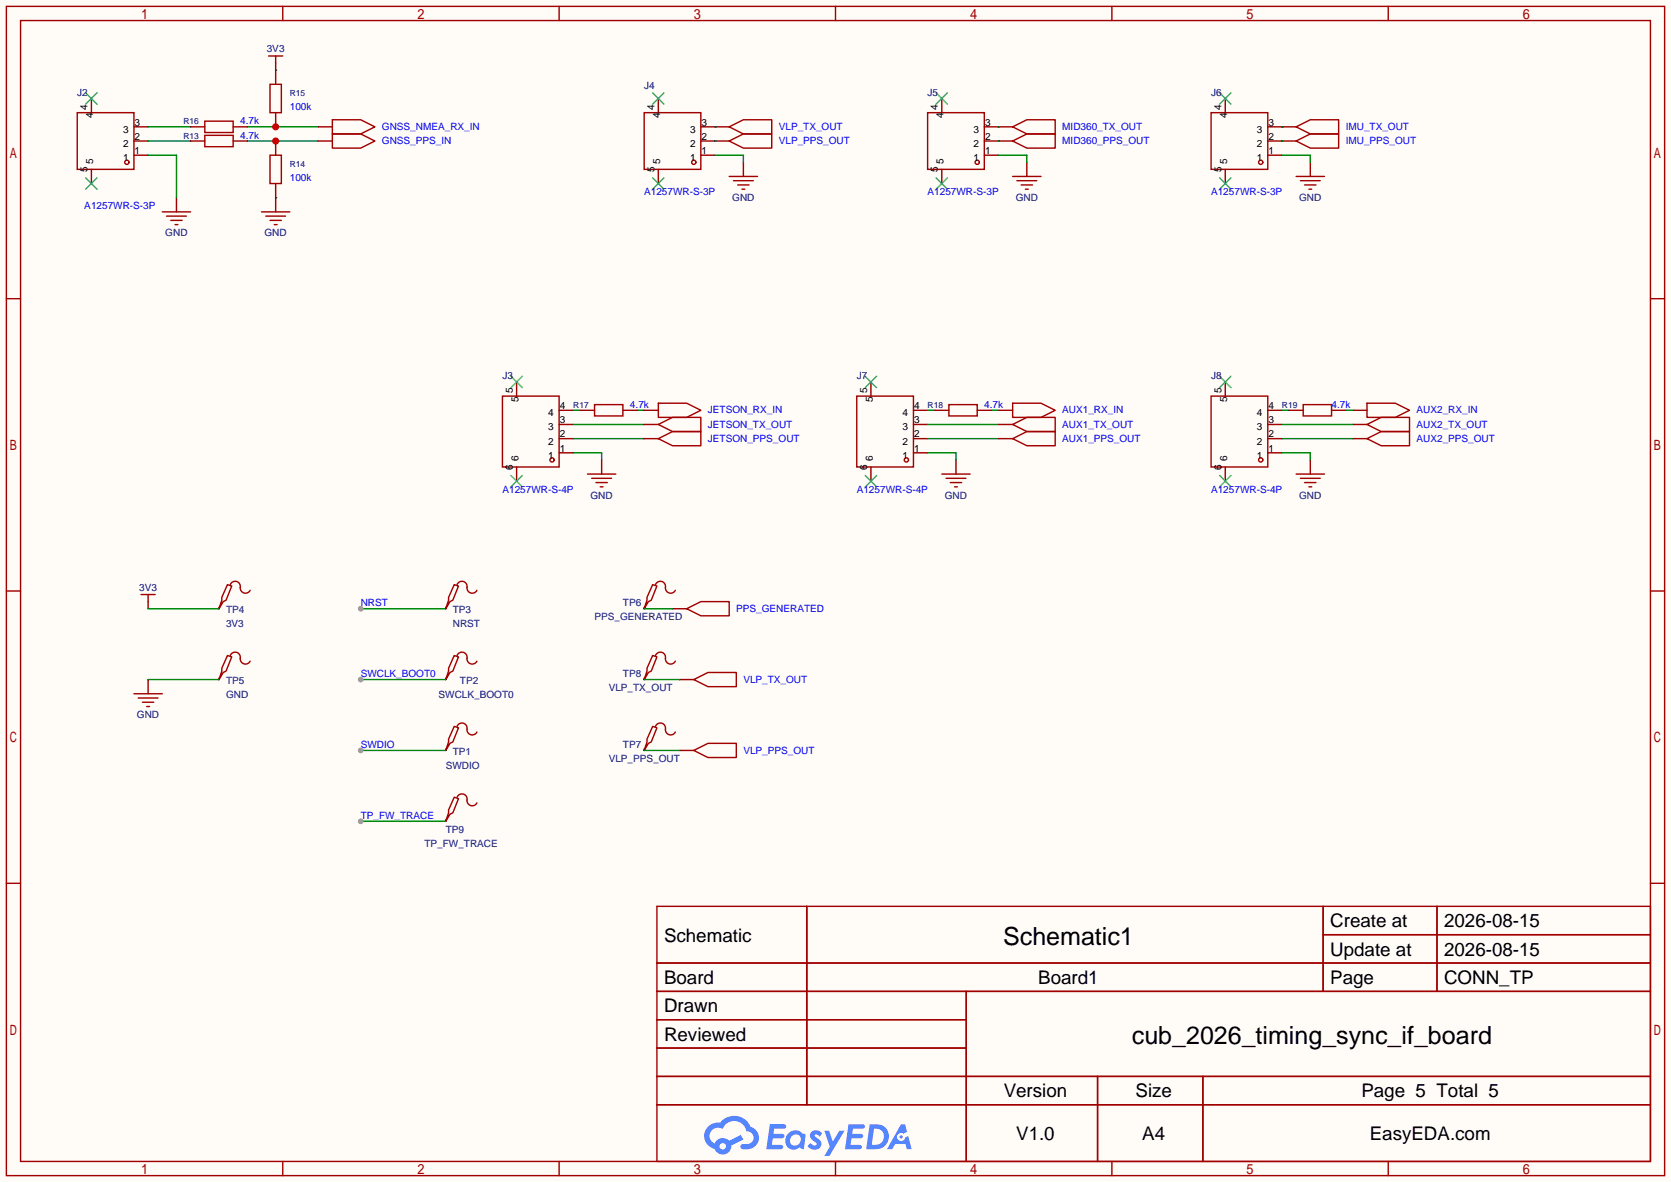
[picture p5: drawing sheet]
<svg xmlns="http://www.w3.org/2000/svg" width="299mm" height="212mm" viewBox="0 0 299 212" stroke-linecap="round" stroke-linejoin="round" font-family="sans-serif">
<path d="M0 0h299.5v211.8h-299.5z" fill="#fffcf7"/>
<g fill="none" stroke="#a10000" stroke-width=".25">
<path d="M1.1 1.1h297.2v209.6h-297.2zM3.7 3.7h292.1v204.5h-292.1zM50.7 1.1v2.6M100.2 1.1v2.6M149.7 1.1v2.6M199.3 1.1v2.6M248.8 1.1v2.6M1.1 53.5h2.6M295.8 53.5h2.5M1.1 105.9h2.6M295.8 105.9h2.5M1.1 158.3h2.6"/>
<path d="M295.8 158.3h2.5M117.7 162.4h178.1v45.8h-178.1zM117.7 172.6h178.1M117.7 177.7h178.1M144.6 162.4v35.6M173.2 177.7v30.5M237.1 162.4v15.3M237.1 167.5h58.7M257.5 162.4v15.3M117.7 182.8h55.5M117.7 192.9h178.1M117.7 187.8h55.5"/>
<path d="M117.7 198h178.1M196.7 192.9v15.3M215.6 192.9v15.3M50.7 208.2v2.5M100.2 208.2v2.5M149.7 208.2v2.5M199.3 208.2v2.5M248.8 208.2v2.5"/>
</g>
<g fill="#5487ff">
<path d="M145.5 202.8a1.3 1.3 0 0 1 1.8 .3l-.4 .6a.54 .54 0 0 0-.9-.2l.1 .2a1.58 1.58 0 0 1 1.1 1.6 1.43 1.43 0 0 1-2.5 .1l.5-.6a.64 .64 0 0 0 .5 .5 .64 .64 0 0 0 .7-.3l-.2-.2a1.6 1.6 0 0 1-1-1.6z"/>
<path d="M147.7 202.7h.9l.7 1.9 1.1-1.9h.9l-2.7 4.5h-.9l1-1.7z"/>
<path d="M138 201.5h1.6a1.31 1.31 0 0 1 1.2 .2 .4 .4 0 0 1-.3 .6h-1.8l-.1 .9h1.6a.4 .4 0 0 1 .4 .4 .4 .4 0 0 1-.4 .4h-1.7l-.2 1.2h.8a1.23 1.23 0 0 1 1.2 .2 .39 .39 0 0 1-.3 .6h-2.7z"/>
<path d="M152.1 201.5h1.6a1.32 1.32 0 0 1 1.3 .2 .39 .39 0 0 1-.4 .6h-1.7l-.2 .9h1.7a.4 .4 0 0 1 .3 .4 .4 .4 0 0 1-.4 .4h-1.7l-.2 1.2h.8a1.23 1.23 0 0 1 1.2 .2 .39 .39 0 0 1-.3 .6h-2.7z"/>
<path d="M161.5 201.5h.7l.4 1.3-.7 .4a.75 .75 0 0 0-1.1 .3 .75 .75 0 0 0 .5 1 .75 .75 0 0 0 .9-.6l.6-.3 .6 2.4h-.9l-.2-1h-1.9l-.5 1h-.9z"/>
<path d="M155.9 201.5l-.7 4.5h1.5a2.27 2.27 0 0 0 2.6-2.3 2.27 2.27 0 0 0-2.7-2.2zM156.6 202.3a1.5 1.5 0 0 1 1.8 1.5 1.5 1.5 0 0 1-1.9 1.4h-.3z"/>
<path d="M141.3 203.1a1.62 1.62 0 0 0-.4 2.1 1.62 1.62 0 0 0 2 .7l.4-.3 .3 .3 .5 .1 .3-2.5-.2-.3h-.4a1.58 1.58 0 0 0-2.5-.1zM141.9 203.6a.98 .98 0 0 1 1.5 .2 .98 .98 0 0 1-.6 1.5 .94 .94 0 0 1-1.2-.4 .94 .94 0 0 1 .3-1.3z"/>
<path d="M126.9 201.9a2.37 2.37 0 0 0 1.2 4 1.54 1.54 0 0 0 1.7 1 1.54 1.54 0 0 0 1.3-1.6l2.1-1.1-.5-.8-2 1.1a1.57 1.57 0 0 0-2.6 .4 1.5 1.5 0 0 1-.8-2.1 1.5 1.5 0 0 1 2.2-.5 2.23 2.23 0 0 1 2.3-1.4 2.23 2.23 0 0 1 2 1.8 1.16 1.16 0 0 1 1.2 1.1 1.16 1.16 0 0 1-1 1.3h-.7a.47 .47 0 0 0-.6 .3 .47 .47 0 0 0 .4 .6 2.23 2.23 0 0 0 2.3-.7 2.23 2.23 0 0 0 .4-2.3 2.16 2.16 0 0 0-1.3-1.1 3.2 3.2 0 0 0-5.4-.7l-1.2 .1zM129 205.4a.58 .58 0 0 1 1.1 0 .58 .58 0 0 1-1.1 0z"/>
<circle cx="161.5" cy="203.8" r=".28"/>
</g>
<g fill="none" stroke="#a10000" stroke-width=".25">
<path d="M48.1 10h2.6M49.4 10v1.3M13.8 20.2h10.2v10.2h-10.2zM115.4 20.2h10.2v10.2h-10.2zM166.2 20.2h10.2v10.2h-10.2zM217 20.2h10.2v10.2h-10.2zM90 71h10.2v12.7h-10.2zM153.5 71h10.2v12.7h-10.2zM217 71h10.2v12.7h-10.2zM25.3 106.6h2.5M26.5 106.6v1.2"/>
<circle cx="22.7" cy="29.1" r=".38"/>
<circle cx="124.3" cy="29.1" r=".38"/>
<circle cx="175.1" cy="29.1" r=".38"/>
<circle cx="225.9" cy="29.1" r=".38"/>
<circle cx="98.9" cy="82.4" r=".38"/>
<circle cx="162.4" cy="82.4" r=".38"/>
<circle cx="225.9" cy="82.4" r=".38"/>
</g>
<g fill="none" stroke="#870000" stroke-width=".25">
<path d="M16.4 17.7v2.5M49.4 11.3v1.3M118 17.7v2.5M168.8 17.7v2.5M219.6 17.7v2.5M16.4 30.4v2.5M24 27.8h2.5M24 25.3h2.5M24 22.7h2.5M118 30.4v2.5M125.6 27.8h2.5M125.6 25.3h2.5"/>
<path d="M125.6 22.7h2.5M168.8 30.4v2.5M176.4 27.8h2.5M176.4 25.3h2.5M176.4 22.7h2.5M219.6 30.4v2.5M227.2 27.8h2.5M227.2 25.3h2.5M227.2 22.7h2.5M92.6 68.5v2.5M100.2 78.6h2.5M100.2 76.1h2.5"/>
<path d="M100.2 73.5h2.5M156.1 68.5v2.5M163.7 78.6h2.5M163.7 76.1h2.5M163.7 73.5h2.5M219.6 68.5v2.5M227.2 78.6h2.5M227.2 76.1h2.5M227.2 73.5h2.5M92.6 83.7v2.5M100.2 81.2h2.5M156.1 83.7v2.5"/>
<path d="M163.7 81.2h2.5M219.6 83.7v2.5M227.2 81.2h2.5M26.5 107.8v1.3"/>
</g>
<g fill="none" stroke="#3c3" stroke-width=".25">
<path d="M15.4 16.6l2 2.1M17.4 16.6l-2 2.1M117 16.6l2 2.1M119 16.6l-2 2.1M167.8 16.6l2 2.1M169.8 16.6l-2 2.1M218.6 16.6l2 2.1M220.6 16.6l-2 2.1M15.4 31.9l2 2M17.4 31.9l-2 2M117 31.9l2 2M119 31.9l-2 2"/>
<path d="M167.8 31.9l2 2M169.8 31.9l-2 2M218.6 31.9l2 2M220.6 31.9l-2 2M91.6 67.4l2 2.1M93.6 67.4l-2 2.1M155.1 67.4l2 2.1M157.1 67.4l-2 2.1M218.6 67.4l2 2.1M220.6 67.4l-2 2.1M91.6 85.2l2 2M93.6 85.2l-2 2"/>
<path d="M155.1 85.2l2 2M157.1 85.2l-2 2M218.6 85.2l2 2M220.6 85.2l-2 2"/>
</g>
<path d="M64.6 109.1h15.3" fill="none" stroke="#008700" stroke-width=".25"/>
<circle cx="64.6" cy="109.1" r=".51" fill="#999"/>
<g fill="none" stroke="#870000" stroke-width=".25">
<path d="M31.6 35.4v2.6M49.4 35.4v2.6M57 22.7h2.6M57 25.3h2.6M128.1 22.7h2.6M128.1 25.3h2.6M133.2 29.1v2.5M178.9 22.7h2.6M178.9 25.3h2.6M184 29.1v2.5M229.7 22.7h2.6M229.7 25.3h2.6"/>
<path d="M234.8 29.1v2.5M115.4 78.6h2.6M115.4 76.1h2.6M115.4 73.5h2.6M178.9 78.6h2.6M178.9 76.1h2.6M178.9 73.5h2.6M242.4 78.6h2.6M242.4 76.1h2.6M242.4 73.5h2.6M107.8 82.4v2.6M171.3 82.4v2.6"/>
<path d="M234.8 82.4v2.6M39.2 108.8v.3M79.9 108.8v.3M115.4 108.8v.3M120.5 109.1h2.6M26.5 121.8v2.5M39.2 121.5v.3M79.9 121.5v.3M79.9 134.2v.3M115.4 121.5v.3M115.4 134.2v.3M121.8 134.5h2.5"/>
<path d="M121.8 121.8h2.5M79.9 146.9v.3"/>
</g>
<g fill="none" stroke="#a10000" stroke-width=".25">
<path d="M29.1 38h5.1M29.8 38.7h3.6M30.6 39.5h2M46.9 38h5M47.6 38.7h3.6M48.4 39.5h2M59.6 21.5h5l2.6 1.2-2.6 1.3h-5zM59.6 24h5l2.6 1.3-2.6 1.2h-5zM130.7 25.3l2.5-1.3h5.1v2.5h-5.1zM130.7 22.7l2.5-1.2h5.1v2.5h-5.1zM130.7 31.6h5.1M131.4 32.4h3.6"/>
<path d="M132.2 33.1h2M133 33.9h.5M181.5 25.3l2.5-1.3h5.1v2.5h-5.1zM181.5 22.7l2.5-1.2h5.1v2.5h-5.1zM181.5 31.6h5.1M182.2 32.4h3.6M183 33.1h2M183.8 33.9h.5M232.3 25.3l2.5-1.3h5.1v2.5h-5.1zM232.3 22.7l2.5-1.2h5.1v2.5h-5.1zM232.3 31.6h5.1M233 32.4h3.6"/>
<path d="M233.8 33.1h2M234.6 33.9h.5M31.4 40.3h.5M49.1 40.3h.6M118 78.6l2.5-1.3h5.1v2.6h-5.1zM118 76.1l2.5-1.3h5.1v2.5h-5.1zM118 72.3h5.1l2.5 1.2-2.5 1.3h-5.1zM181.5 78.6l2.5-1.3h5.1v2.6h-5.1zM181.5 76.1l2.5-1.3h5.1v2.5h-5.1zM181.5 72.3h5.1l2.5 1.2-2.5 1.3h-5.1zM245 78.6l2.5-1.3h5.1v2.6h-5.1zM245 76.1l2.5-1.3h5.1v2.5h-5.1z"/>
<path d="M245 72.3h5.1l2.5 1.2-2.5 1.3h-5.1zM105.3 85h5.1M106 85.7h3.6M106.8 86.5h2M107.6 87.2h.5M168.8 85h5.1M169.5 85.7h3.6M170.3 86.5h2M171.1 87.2h.5M232.3 85h5.1M233 85.7h3.6M233.8 86.5h2"/>
<path d="M234.6 87.2h.5M40.8 104.8l.7 .2-1 2.6-.5 .2-.8 1.3 .6-1.5v-.5zM40.8 117.5l.7 .2-1 2.6-.5 .2-.8 1.3 .6-1.5v-.5zM41.3 104.8a.93 .93 0 0 1 1.1-.6 .93 .93 0 0 1 .7 1.1 .94 .94 0 0 0 .6 1 .94 .94 0 0 0 1.1-.5M41.3 117.5a.93 .93 0 0 1 1.1-.6 .93 .93 0 0 1 .7 1.1 .94 .94 0 0 0 .6 1 .94 .94 0 0 0 1.1-.5M81.4 117.5l.8 .2-1 2.6-.6 .2-.7 1.3 .5-1.5v-.5zM81.4 104.8l.8 .2-1 2.6-.6 .2-.7 1.3 .5-1.5v-.5zM81.9 117.5a.93 .93 0 0 1 1.1-.6 .93 .93 0 0 1 .7 1.1 .94 .94 0 0 0 .7 1 .94 .94 0 0 0 1.1-.5M81.9 104.8a.93 .93 0 0 1 1.1-.6 .93 .93 0 0 1 .7 1.1 .94 .94 0 0 0 .7 1 .94 .94 0 0 0 1.1-.5M117 104.8l.7 .2-1 2.6-.5 .2-.8 1.3 .6-1.5v-.5zM117 117.5l.7 .2-1 2.6-.5 .2-.8 1.3 .6-1.5v-.5zM117.5 104.8a.93 .93 0 0 1 1.1-.6 .93 .93 0 0 1 .7 1.1 .94 .94 0 0 0 .6 1 .94 .94 0 0 0 1.1-.5"/>
<path d="M117.5 117.5a.93 .93 0 0 1 1.1-.6 .93 .93 0 0 1 .7 1.1 .94 .94 0 0 0 .6 1 .94 .94 0 0 0 1.1-.5M123.1 109.1l2.5-1.3h5.1v2.6h-5.1zM24 124.3h5.1M24.8 125.1h3.5M25.5 125.9h2.1M26.3 126.6h.5M81.4 130.2l.8 .2-1 2.6-.6 .2-.7 1.3 .5-1.5v-.5zM81.9 130.2a.93 .93 0 0 1 1.1-.6 .93 .93 0 0 1 .7 1.1 .94 .94 0 0 0 .7 1 .94 .94 0 0 0 1.1-.5M117 130.2l.7 .2-1 2.6-.5 .2-.8 1.3 .6-1.5v-.5zM117.5 130.2a.93 .93 0 0 1 1.1-.6 .93 .93 0 0 1 .7 1.1 .94 .94 0 0 0 .6 1 .94 .94 0 0 0 1.1-.5M124.3 134.5l2.6-1.3h5.1v2.6h-5.1zM124.3 121.8l2.6-1.3h5.1v2.6h-5.1z"/>
<path d="M81.4 142.9l.8 .2-1 2.6-.6 .2-.7 1.3 .5-1.5v-.5zM81.9 142.9a.93 .93 0 0 1 1.1-.6 .93 .93 0 0 1 .7 1.1 .94 .94 0 0 0 .7 1 .94 .94 0 0 0 1.1-.5"/>
</g>
<g fill="none" stroke="#008700" stroke-width=".25">
<path d="M49.4 12.6h.1M26.5 27.8h5.1v7.6M26.5 25.3h7.7M26.5 22.7h7.7M44.3 25.3h12.7M44.3 22.7h12.7M49.4 35.4h.1M128.1 25.3h.1M128.1 22.7h.1M128.1 27.8h5.1v1.3M178.9 25.3h.1M178.9 22.7h.1"/>
<path d="M178.9 27.8h5.1v1.3M229.7 25.3h.1M229.7 22.7h.1M229.7 27.8h5.1v1.3M102.7 78.6h12.7M102.7 76.1h12.7M102.7 73.5h1.3M114.2 73.5h1.2M166.2 78.6h12.7M166.2 76.1h12.7M166.2 73.5h1.3M177.7 73.5h1.2"/>
<path d="M229.7 78.6h12.7M229.7 76.1h12.7M229.7 73.5h1.3M241.2 73.5h1.2M102.7 81.2h5.1v1.2M166.2 81.2h5.1v1.2M229.7 81.2h5.1v1.2M26.5 109.1h12.7M115.4 109.1h5.1M26.5 121.8h12.7M64.6 121.8h15.3M115.4 121.8h6.4"/>
<path d="M115.4 134.5h6.4"/>
</g>
<circle cx="64.6" cy="121.8" r=".51" fill="#999"/>
<path d="M64.6 134.5h15.3" fill="none" stroke="#008700" stroke-width=".25"/>
<circle cx="64.6" cy="134.5" r=".51" fill="#999"/>
<path d="M64.6 147.2h15.3" fill="none" stroke="#008700" stroke-width=".25"/>
<circle cx="64.6" cy="147.2" r=".51" fill="#999"/>
<path d="M34.2 25.3h2.5M34.2 22.7h2.5M41.8 25.3h2.5M41.8 22.7h2.5M49.4 25.3v2.5M104 73.5h2.6M111.6 73.5h2.6M167.5 73.5h2.6M175.1 73.5h2.6M231 73.5h2.6M238.6 73.5h2.6" fill="none" stroke="#870000" stroke-width=".25"/>
<path d="M36.7 24.3h5.1v2h-5.1zM36.7 21.7h5.1v2h-5.1zM106.6 72.5h5v2h-5zM170.1 72.5h5v2h-5zM233.6 72.5h5v2h-5z" fill="none" stroke="#a10000" stroke-width=".25"/>
<circle cx="49.4" cy="25.3" r=".63" fill="#c00"/>
<path d="M49.4 12.6v2.5M49.4 20.2v2.5M49.4 32.9v2.5" fill="none" stroke="#870000" stroke-width=".25"/>
<path d="M48.4 27.8h2v5.1h-2z" fill="none" stroke="#a10000" stroke-width=".25"/>
<circle cx="49.4" cy="22.7" r=".63" fill="#c00"/>
<path d="M48.4 15.1h2v5.1h-2z" fill="none" stroke="#a10000" stroke-width=".25"/>
<g font-size="4.5">
<text x="179.8" y="169.3">Schematic1</text>
<text x="202.8" y="187.1">cub_2026_timing_sync_if_board</text>
</g>
<g font-size="3.4">
<text x="238.4" y="166.2">Create at</text>
<text x="258.8" y="166.2">2026-08-15</text>
<text x="119" y="168.7">Schematic</text>
<text x="238.4" y="171.3">Update at</text>
<text x="258.8" y="171.3">2026-08-15</text>
<text x="119" y="176.4">Board</text>
<text x="186.1" y="176.4">Board1</text>
<text x="238.4" y="176.4">Page</text>
<text x="258.8" y="176.4">CONN_TP</text>
<text x="119" y="181.4">Drawn</text>
<text x="119" y="186.5">Reviewed</text>
<text x="179.9" y="196.7">Version</text>
<text x="203.5" y="196.7">Size</text>
<text x="244" y="196.7">Page 5 Total 5</text>
<text x="182.1" y="204.3">V1.0</text>
<text x="204.7" y="204.3">A4</text>
<text x="245.5" y="204.3">EasyEDA.com</text>
</g>
<g font-size="1.8" fill="#000080">
<text x="47.8" y="9.3">3V3</text>
<text x="13.8" y="17.2">J2</text>
<text x="115.4" y="15.9">J4</text>
<text x="166.2" y="17.2">J5</text>
<text x="217" y="17.2">J6</text>
<text x="131.2" y="36">GND</text>
<text x="182" y="36">GND</text>
<text x="232.8" y="36">GND</text>
<text x="29.6" y="42.4">GND</text>
<text x="47.4" y="42.4">GND</text>
<text x="90" y="68">J3</text>
<text x="153.5" y="68">J7</text>
<text x="217" y="68">J8</text>
<text x="105.8" y="89.3">GND</text>
<text x="169.3" y="89.3">GND</text>
<text x="232.8" y="89.3">GND</text>
<text x="24.9" y="105.9">3V3</text>
<text x="40.5" y="109.9">TP4</text>
<text x="40.5" y="112.5">3V3</text>
<text x="81.2" y="109.9">TP3</text>
<text x="81.2" y="112.5">NRST</text>
<text x="106.6" y="111.2">PPS_GENERATED</text>
<text x="111.6" y="108.6">TP6</text>
<text x="40.5" y="122.6">TP5</text>
<text x="40.5" y="125.2">GND</text>
<text x="78.6" y="125.2">SWCLK_BOOT0</text>
<text x="82.4" y="122.6">TP2</text>
<text x="109.1" y="123.9">VLP_TX_OUT</text>
<text x="111.6" y="121.3">TP8</text>
<text x="24.5" y="128.7">GND</text>
<text x="79.9" y="137.9">SWDIO</text>
<text x="81.2" y="135.3">TP1</text>
<text x="109.1" y="136.6">VLP_PPS_OUT</text>
<text x="111.6" y="134">TP7</text>
<text x="79.9" y="149.3">TP9</text>
<text x="76.1" y="151.8">TP_FW_TRACE</text>
</g>
<g font-size="1.8">
<text x="15.7" y="19.7" transform="rotate(-90 15.7 19.7)">4</text>
<text x="16.7" y="21.2" transform="rotate(-90 16.7 21.2)">4</text>
<text x="22.1" y="23.8">3</text>
<text x="24.1" y="22.5">3</text>
<text x="117.3" y="19.7" transform="rotate(-90 117.3 19.7)">4</text>
<text x="118.3" y="21.2" transform="rotate(-90 118.3 21.2)">4</text>
<text x="123.7" y="23.8">3</text>
<text x="125.7" y="22.5">3</text>
<text x="168.1" y="19.7" transform="rotate(-90 168.1 19.7)">4</text>
<text x="169.1" y="21.2" transform="rotate(-90 169.1 21.2)">4</text>
<text x="174.5" y="23.8">3</text>
<text x="176.5" y="22.5">3</text>
<text x="218.9" y="19.7" transform="rotate(-90 218.9 19.7)">4</text>
<text x="219.9" y="21.2" transform="rotate(-90 219.9 21.2)">4</text>
<text x="225.3" y="23.8">3</text>
<text x="227.3" y="22.5">3</text>
<text x="16.7" y="29.4" transform="rotate(-90 16.7 29.4)">5</text>
<text x="22.1" y="28.9">1</text>
<text x="22.1" y="26.3">2</text>
<text x="24.1" y="27.6">1</text>
<text x="24.1" y="25.1">2</text>
<text x="118.3" y="29.4" transform="rotate(-90 118.3 29.4)">5</text>
<text x="123.7" y="28.9">1</text>
<text x="123.7" y="26.3">2</text>
<text x="125.7" y="27.6">1</text>
<text x="125.7" y="25.1">2</text>
<text x="169.1" y="29.4" transform="rotate(-90 169.1 29.4)">5</text>
<text x="174.5" y="28.9">1</text>
<text x="174.5" y="26.3">2</text>
<text x="176.5" y="27.6">1</text>
<text x="176.5" y="25.1">2</text>
<text x="219.9" y="29.4" transform="rotate(-90 219.9 29.4)">5</text>
<text x="225.3" y="28.9">1</text>
<text x="225.3" y="26.3">2</text>
<text x="227.3" y="27.6">1</text>
<text x="227.3" y="25.1">2</text>
<text x="15.7" y="30.9" transform="rotate(-90 15.7 30.9)">5</text>
<text x="117.3" y="30.9" transform="rotate(-90 117.3 30.9)">5</text>
<text x="168.1" y="30.9" transform="rotate(-90 168.1 30.9)">5</text>
<text x="218.9" y="30.9" transform="rotate(-90 218.9 30.9)">5</text>
<text x="91.9" y="70.5" transform="rotate(-90 91.9 70.5)">5</text>
<text x="155.4" y="70.5" transform="rotate(-90 155.4 70.5)">5</text>
<text x="218.9" y="70.5" transform="rotate(-90 218.9 70.5)">5</text>
<text x="92.9" y="72" transform="rotate(-90 92.9 72)">5</text>
<text x="98.3" y="77.1">3</text>
<text x="98.3" y="74.6">4</text>
<text x="100.3" y="75.9">3</text>
<text x="100.3" y="73.3">4</text>
<text x="156.4" y="72" transform="rotate(-90 156.4 72)">5</text>
<text x="161.8" y="77.1">3</text>
<text x="161.8" y="74.6">4</text>
<text x="163.8" y="75.9">3</text>
<text x="163.8" y="73.3">4</text>
<text x="219.9" y="72" transform="rotate(-90 219.9 72)">5</text>
<text x="225.3" y="77.1">3</text>
<text x="225.3" y="74.6">4</text>
<text x="227.3" y="75.9">3</text>
<text x="227.3" y="73.3">4</text>
<text x="92.9" y="82.7" transform="rotate(-90 92.9 82.7)">6</text>
<text x="98.3" y="82.2">1</text>
<text x="98.3" y="79.7">2</text>
<text x="100.3" y="80.9">1</text>
<text x="100.3" y="78.4">2</text>
<text x="156.4" y="82.7" transform="rotate(-90 156.4 82.7)">6</text>
<text x="161.8" y="82.2">1</text>
<text x="161.8" y="79.7">2</text>
<text x="163.8" y="80.9">1</text>
<text x="163.8" y="78.4">2</text>
<text x="219.9" y="82.7" transform="rotate(-90 219.9 82.7)">6</text>
<text x="225.3" y="82.2">1</text>
<text x="225.3" y="79.7">2</text>
<text x="227.3" y="80.9">1</text>
<text x="227.3" y="78.4">2</text>
<text x="91.9" y="84.2" transform="rotate(-90 91.9 84.2)">6</text>
<text x="155.4" y="84.2" transform="rotate(-90 155.4 84.2)">6</text>
<text x="218.9" y="84.2" transform="rotate(-90 218.9 84.2)">6</text>
</g>
<g font-size="1.8" fill="#00f">
<text x="43.1" y="22.3">4.7k</text>
<text x="51.9" y="19.7">100k</text>
<text x="68.5" y="23.3">GNSS_NMEA_RX_IN</text>
<text x="139.6" y="23.3">VLP_TX_OUT</text>
<text x="190.4" y="23.3">MID360_TX_OUT</text>
<text x="241.2" y="23.3">IMU_TX_OUT</text>
<text x="43.1" y="24.8">4.7k</text>
<text x="68.5" y="25.8">GNSS_PPS_IN</text>
<text x="139.6" y="25.8">VLP_PPS_OUT</text>
<text x="190.4" y="25.8">MID360_PPS_OUT</text>
<text x="241.2" y="25.8">IMU_PPS_OUT</text>
<text x="51.9" y="32.4">100k</text>
<text x="115.4" y="35">A1257WR-S-3P</text>
<text x="166.2" y="35">A1257WR-S-3P</text>
<text x="217" y="35">A1257WR-S-3P</text>
<text x="15.1" y="37.5">A1257WR-S-3P</text>
<text x="112.9" y="73.1">4.7k</text>
<text x="126.9" y="76.6">JETSON_TX_OUT</text>
<text x="126.9" y="74.1">JETSON_RX_IN</text>
<text x="176.4" y="73.1">4.7k</text>
<text x="190.4" y="76.6">AUX1_TX_OUT</text>
<text x="190.4" y="74.1">AUX1_RX_IN</text>
<text x="238.6" y="73.1">4.7k</text>
<text x="253.9" y="76.6">AUX2_TX_OUT</text>
<text x="253.9" y="74.1">AUX2_RX_IN</text>
<text x="126.9" y="79.2">JETSON_PPS_OUT</text>
<text x="190.4" y="79.2">AUX1_PPS_OUT</text>
<text x="253.9" y="79.2">AUX2_PPS_OUT</text>
<text x="90" y="88.3">A1257WR-S-4P</text>
<text x="153.5" y="88.3">A1257WR-S-4P</text>
<text x="217" y="88.3">A1257WR-S-4P</text>
<text x="64.6" y="108.6">NRST</text>
<text x="132" y="109.7">PPS_GENERATED</text>
<text x="64.6" y="121.3">SWCLK_BOOT0</text>
<text x="133.2" y="122.4">VLP_TX_OUT</text>
<text x="64.6" y="134">SWDIO</text>
<text x="133.2" y="135.1">VLP_PPS_OUT</text>
<text x="64.6" y="146.7">TP_FW_TRACE</text>
</g>
<g font-size="1.5" fill="#000080">
<text x="51.9" y="17.2">R15</text>
<text x="32.9" y="22.3">R16</text>
<text x="32.9" y="24.8">R13</text>
<text x="51.9" y="29.9">R14</text>
<text x="102.7" y="73.1">R17</text>
<text x="166.2" y="73.1">R18</text>
<text x="229.7" y="73.1">R19</text>
</g>
</svg>
